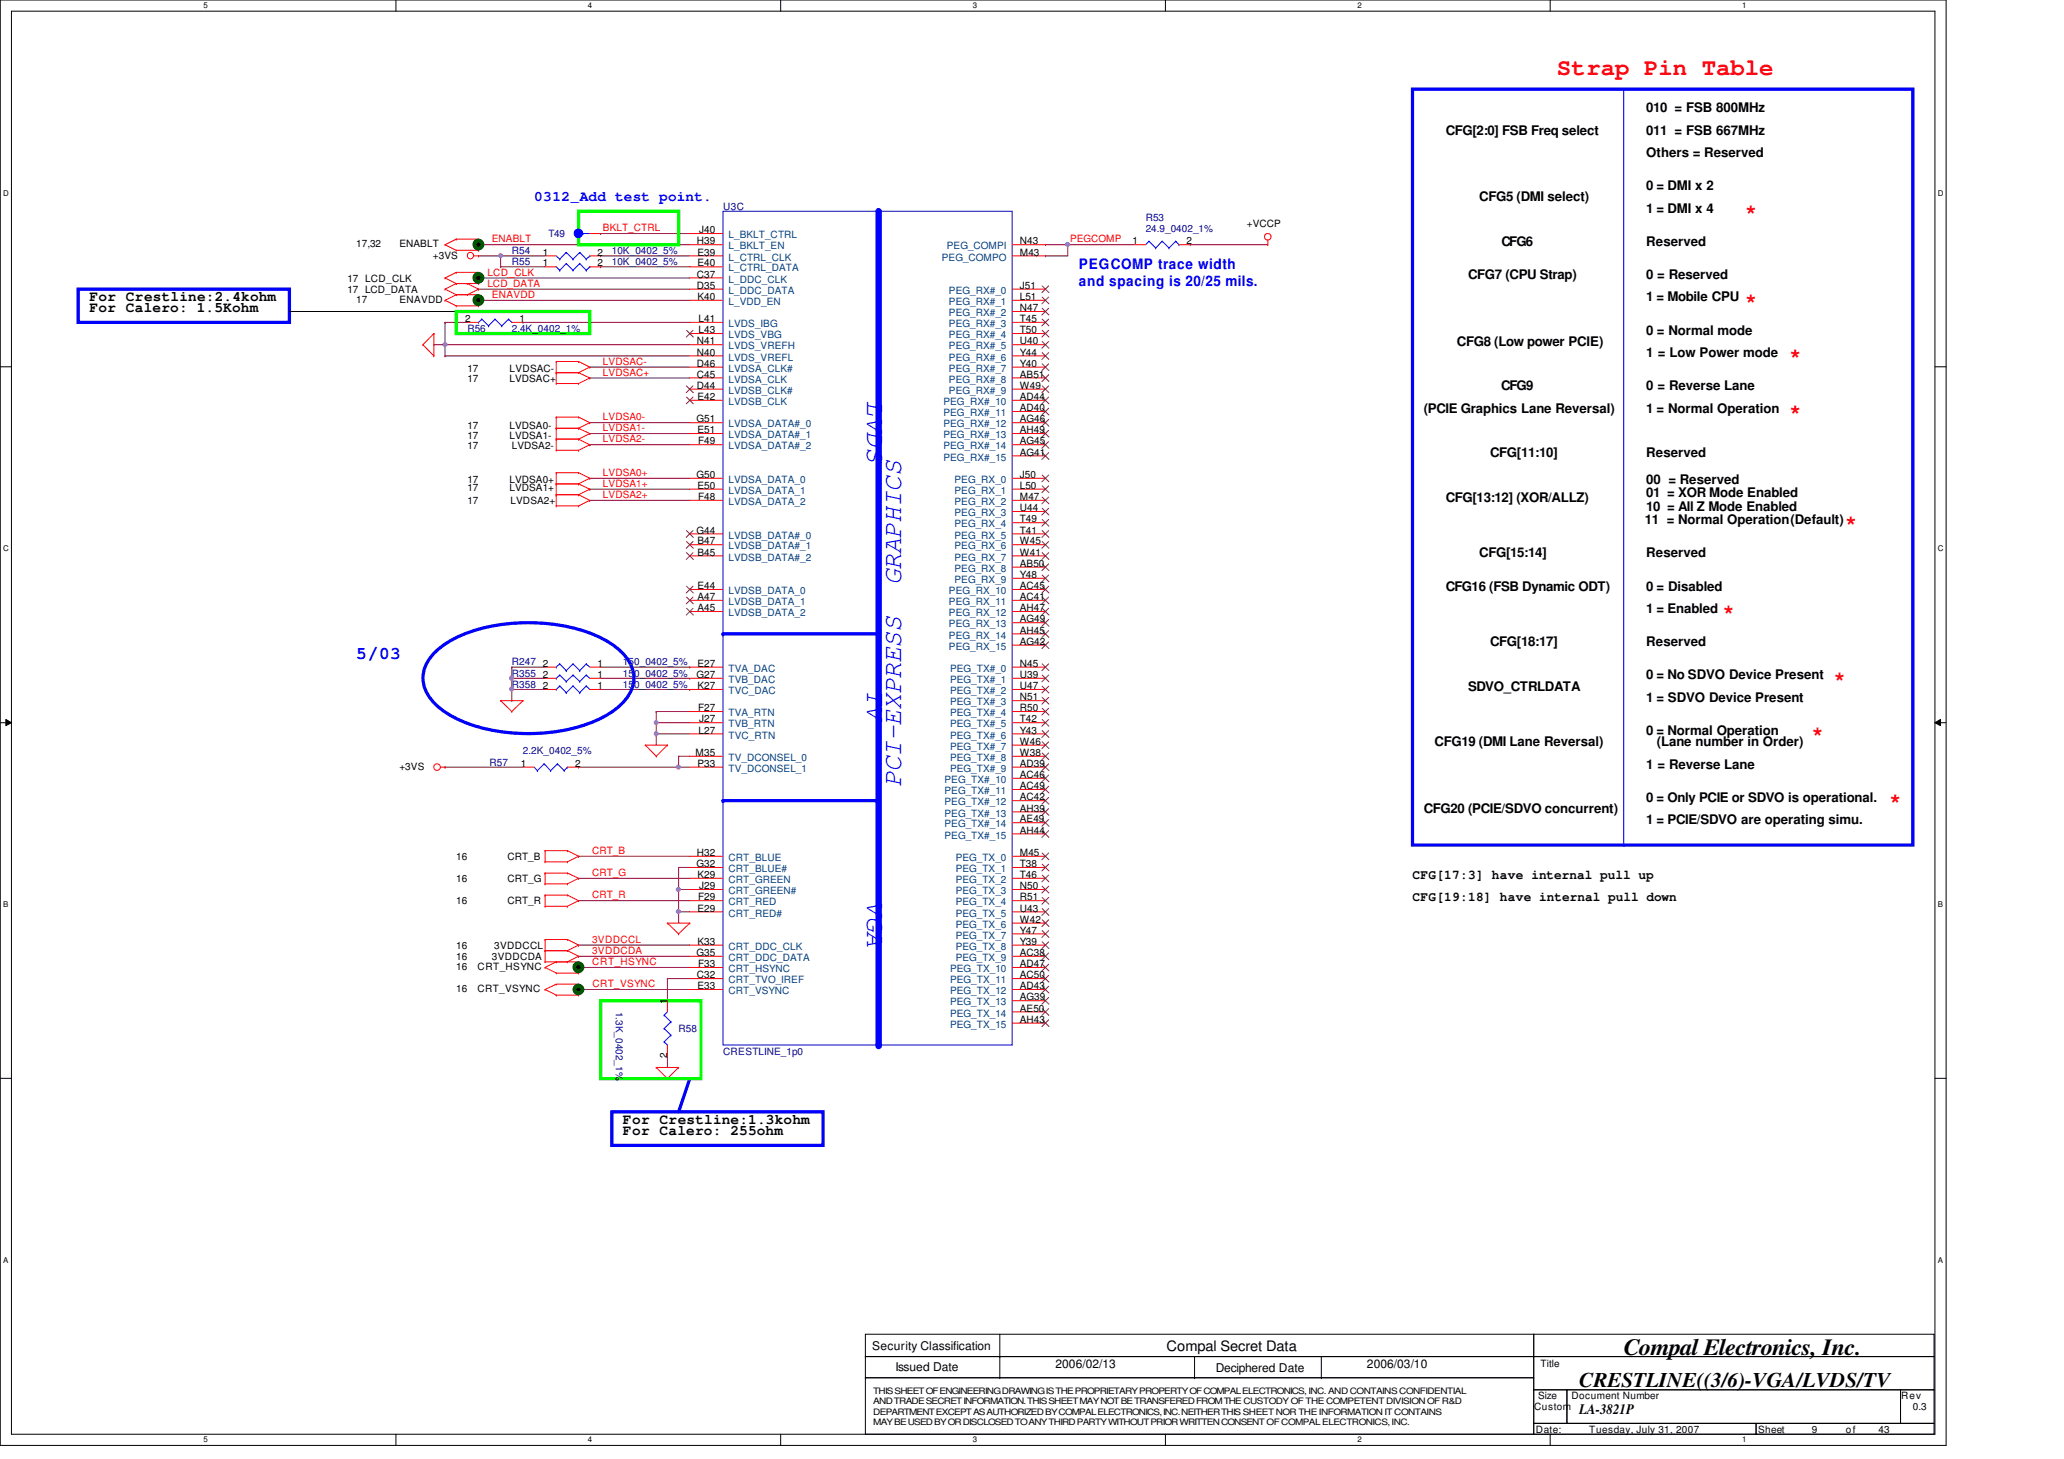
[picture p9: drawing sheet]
<svg xmlns="http://www.w3.org/2000/svg" width="297mm" height="210mm" viewBox="0 0 297 210" stroke-linecap="round" stroke-linejoin="round" font-family="sans-serif">
<path d="M0 0h280.1v208h-280.1zM1.6 1.6h276.9v204.8h-276.9z" fill="none" stroke="#000" stroke-width=".14"/>
<g fill="#fff">
<path d="M29.3 .2h.6v1.2h-.6z"/>
<path d="M29.3 206.6h.6v1.2h-.6z"/>
</g>
<path d="M57 0v1.6M57 206.4v1.6" fill="none" stroke="#000" stroke-width=".14"/>
<g fill="#fff">
<path d="M84.6 .2h.6v1.2h-.6z"/>
<path d="M84.6 206.6h.6v1.2h-.6z"/>
</g>
<path d="M112.3 0v1.6M112.3 206.4v1.6" fill="none" stroke="#000" stroke-width=".14"/>
<g fill="#fff">
<path d="M140 .2h.6v1.2h-.6z"/>
<path d="M140 206.6h.6v1.2h-.6z"/>
</g>
<path d="M167.7 0v1.6M167.7 206.4v1.6" fill="none" stroke="#000" stroke-width=".14"/>
<g fill="#fff">
<path d="M195.4 .2h.6v1.2h-.6z"/>
<path d="M195.4 206.6h.6v1.2h-.6z"/>
</g>
<path d="M223.1 0v1.6M223.1 206.4v1.6" fill="none" stroke="#000" stroke-width=".14"/>
<g fill="#fff">
<path d="M250.7 .2h.6v1.2h-.6z"/>
<path d="M250.7 206.6h.6v1.2h-.6z"/>
<path d="M.5 27.2h.7v1.2h-.7z"/>
<path d="M278.9 27.2h.8v1.2h-.8z"/>
<path d="M.5 78.4h.7v1.1h-.7z"/>
<path d="M278.9 78.4h.8v1.1h-.8z"/>
</g>
<path d="M0 52.8h1.6M278.5 52.8h1.6" fill="none" stroke="#000" stroke-width=".14"/>
<g fill="#fff">
<path d="M.5 129.6h.7v1.2h-.7z"/>
<path d="M278.9 129.6h.7v1.2h-.7z"/>
</g>
<path d="M0 104h1.6M.8 103.5l.8 .5-.8 .4zM278.5 104l.8-.5v.9zM278.5 104h1.6" fill="none" stroke="#000" stroke-width=".14"/>
<path d="M.8 103.5l.8 .5-.8 .4zM278.5 104l.8-.5v.9z" fill="#000"/>
<g fill="#fff">
<path d="M.5 180.8h.7v1.1h-.7z"/>
<path d="M278.9 180.8h.7v1.1h-.7z"/>
</g>
<path d="M0 155.2h1.6M278.5 155.2h1.6" fill="none" stroke="#000" stroke-width=".14"/>
<g fill="none" stroke="#800040" stroke-width=".14">
<path d="M68.9 35.2h.1M68.9 36.8h.1M68.9 35.2h30.4M68.9 36.8h9.5M72 38.4h.1M72 36.8h.1M72 38.4h6.4M72 36.8v1.6M86.4 36.8h.1M86.4 38.4h.1M86.4 33.6h.1M86.4 36.8h12.9"/>
<path d="M86.4 38.4h12.9M86.4 33.6h12.9M150.4 36.8h.1M150.4 35.2h.1M150.4 35.2h12.9M153.7 35.2h.1M153.7 35.2v1.6h-3.3M171.3 35.2h.1M171.3 35.2h11.2M62.4 49.6h.1M62.4 49.6h36.9M64 46.4h.1"/>
<path d="M64 49.6h.1M64 51.2h.1M64 46.4h3.3M64 46.4v4.8M64 51.2h35.3M68.9 43.2h.1M68.9 40h.1M68.9 41.6h.1M68.9 43.2h30.4M68.9 40h30.4M68.9 41.6h30.4M75.3 46.4h.1"/>
<path d="M75.3 46.4h24M84.9 54.4h.1M84.9 52.8h.1M84.9 54.4h14.4M84.9 52.8h14.4M84.9 68.8h.1M84.9 72h.1M84.9 70.4h.1M84.9 60.8h.1M84.9 64h.1M84.9 62.4h.1M84.9 68.8h14.4"/>
<path d="M84.9 72h14.4M84.9 70.4h14.4M84.9 60.8h14.4M84.9 64h14.4M84.9 62.4h14.4M73.7 96h.1M73.7 97.6h.1M73.7 99.2h.1M73.7 96h4.7M73.7 96v4.8M73.7 97.6h4.7M73.7 99.2h4.7"/>
<path d="M86.4 96h12.9M86.4 97.6h12.9M86.4 99.2h12.9M99.3 96h.1M99.3 97.6h.1M99.3 99.2h.1M64 110.4h.1M64 110.4h11.3M73.7 100.8h.1M83.3 110.4h.1M83.3 110.4h16M94.4 105.6h.1"/>
<path d="M94.4 102.4h.1M94.4 104h.1M94.4 105.6h4.9M94.4 102.4h4.9M94.4 102.4v4.8M94.4 104h4.9M97.7 108.8h.1M97.7 110.4h.1M97.7 108.8v1.6M97.7 108.8h1.6M83.3 129.6h.1M83.3 126.4h.1"/>
<path d="M83.3 123.2h.1M83.3 137.6h.1M83.3 136h.1M83.3 139.2h.1M83.3 129.6h16M83.3 126.4h16M83.3 123.2h16M83.3 137.6h16M83.3 136h16M83.3 139.2h16M97.7 124.8h.1M97.7 128h.1"/>
<path d="M97.7 131.2h.1M97.7 124.8v8M97.7 128h1.6M97.7 124.8h1.6M97.7 131.2h1.6M83.3 142.4h.1M83.3 142.4h16M96.1 140.8h.1M96.1 152h.1M96.1 140.8v3.2M96.1 152v1.6M96.1 140.8h3.2"/>
</g>
<g fill="none" stroke="#f00" stroke-width=".14">
<path d="M64 35.2h.1M64 35.2l1.7 .8M65.7 39.2h.1M65.7 34.4h.1M65.7 36h.1M65.7 39.2l-1.7 .8M65.7 39.2h3.2M65.7 34.4l-1.7 .8M65.7 34.4h3.2M65.7 36h3.2M68.9 39.2h.1M68.9 34.4h.1"/>
<path d="M68.9 36h.1M68.9 34.4v1.6M68.9 39.2v1.6M64 40h.1M64 41.6h.1M64 43.2h.1M64 40l1.7 .8M64 41.6l1.7 .8M64 43.2l1.7 .8M65.7 40.8h.1M65.7 42.4h.1M65.7 44h.1"/>
<path d="M65.7 40.8h3.2M65.7 42.4h3.2M65.7 40.8l-1.7 .8M65.7 42.4l-1.7 .8M65.7 44h3.2M67.3 42.4h.1M67.3 40.8h.1M67.3 40.8l1.6 .8M68.9 40.8h.1M68.9 41.6h.1M68.9 42.4h.1M68.9 44h.1"/>
<path d="M68.9 42.4v1.6M68.9 41.6l-1.6 .8M80 55.2h.1M80 53.6h.1M80 52h.1M80 52v3.2M80 55.2h3.3M80 53.6h3.3M80 52h3.3M83.3 55.2h.1M83.3 53.6h.1M83.3 52h.1"/>
<path d="M83.3 53.6l1.6 .8M83.3 52l1.6 .8M84.9 54.4h.1M84.9 52.8h.1M84.9 54.4l-1.6 .8M84.9 52.8l-1.6 .8M80 69.6h.1M80 68h.1M80 71.2h.1M80 72.8h.1M80 61.6h.1M80 60h.1"/>
<path d="M80 63.2h.1M80 64.8h.1M80 69.6h3.3M80 60v4.8M80 68v4.8M80 68h3.3M80 71.2h3.3M80 72.8h3.3M80 61.6h3.3M80 60h3.3M80 63.2h3.3M80 64.8h3.3"/>
<path d="M83.3 69.6h.1M83.3 68h.1M83.3 71.2h.1M83.3 72.8h.1M83.3 61.6h.1M83.3 60h.1M83.3 63.2h.1M83.3 64.8h.1M83.3 68l1.6 .8M83.3 71.2l1.6 .8M83.3 69.6l1.6 .8M83.3 60l1.6 .8"/>
<path d="M83.3 63.2l1.6 .8M83.3 61.6l1.6 .8M84.9 68.8h.1M84.9 72h.1M84.9 70.4h.1M84.9 60.8h.1M84.9 64h.1M84.9 62.4h.1M84.9 68.8l-1.6 .8M84.9 72l-1.6 .8M84.9 70.4l-1.6 .8M84.9 60.8l-1.6 .8"/>
<path d="M84.9 64l-1.6 .8M84.9 62.4l-1.6 .8M78.4 128.8h.1M78.4 130.4h.1M78.4 125.6h.1M78.4 127.2h.1M78.4 122.4h.1M78.4 124h.1M78.4 138.4h.1M78.4 136.8h.1M78.4 135.2h.1M78.4 139.2h.1"/>
<path d="M78.4 130.4h3.3M78.4 128.8h3.3M78.4 122.4v1.6M78.4 125.6v1.6M78.4 128.8v1.6M78.4 135.2v3.2M78.4 127.2h3.3M78.4 125.6h3.3M78.4 124h3.3M78.4 122.4h3.3M78.4 136.8h3.3M78.4 138.4h4.9"/>
<path d="M78.4 135.2h3.3M78.4 139.2l1.6 .8M80 138.4h.1M80 138.4l-1.6 .8M81.7 130.4h.1M81.7 128.8h.1M81.7 127.2h.1M81.7 125.6h.1M81.7 124h.1M81.7 122.4h.1M81.7 136.8h.1M81.7 138.4h.1"/>
<path d="M81.7 135.2h.1M81.7 128.8l1.6 .8M81.7 125.6l1.6 .8M81.7 122.4l1.6 .8M81.7 136.8l1.6 .8M81.7 135.2l1.6 .8M83.3 129.6h.1M83.3 126.4h.1M83.3 123.2h.1M83.3 137.6h.1M83.3 136h.1M83.3 138.4h.1"/>
<path d="M83.3 129.6l-1.6 .8M83.3 126.4l-1.6 .8M83.3 123.2l-1.6 .8M83.3 137.6l-1.6 .8M83.3 136l-1.6 .8M83.3 138.4v1.6M78.4 142.4h.1M78.4 142.4l1.6 .8M80 140h.1M80 141.6h.1M80 143.2h.1M80 140h3.3"/>
<path d="M80 141.6l-1.6 .8M80 141.6h3.3M80 143.2h3.3M83.3 140h.1M83.3 141.6h.1M83.3 143.2h.1M83.3 141.6v1.6"/>
</g>
<circle cx="83.3" cy="142.4" r=".77" fill="#008000"/>
<g fill="none" stroke="#008000" stroke-width=".14">
<circle cx="83.3" cy="142.4" r=".39"/>
<circle cx="83.3" cy="142.4" r=".77"/>
</g>
<circle cx="83.3" cy="142.4" r=".39" fill="#000"/>
<circle cx="68.9" cy="35.2" r=".78" fill="#008000"/>
<g fill="none" stroke="#008000" stroke-width=".14">
<circle cx="68.8" cy="35.2" r=".4"/>
<circle cx="68.9" cy="35.2" r=".78"/>
</g>
<circle cx="68.8" cy="35.2" r=".4" fill="#000"/>
<circle cx="68.9" cy="43.2" r=".78" fill="#008000"/>
<g fill="none" stroke="#008000" stroke-width=".14">
<circle cx="68.8" cy="43.2" r=".4"/>
<circle cx="68.9" cy="43.2" r=".78"/>
</g>
<circle cx="68.8" cy="43.2" r=".4" fill="#000"/>
<circle cx="83.2" cy="139.2" r=".78" fill="#008000"/>
<g fill="none" stroke="#008000" stroke-width=".14">
<circle cx="83.2" cy="139.2" r=".4"/>
<circle cx="83.2" cy="139.2" r=".78"/>
</g>
<circle cx="83.2" cy="139.2" r=".4" fill="#000"/>
<circle cx="68.9" cy="40" r=".78" fill="#008000"/>
<g fill="none" stroke="#008000" stroke-width=".14">
<circle cx="68.8" cy="40" r=".4"/>
<circle cx="68.9" cy="40" r=".78"/>
</g>
<circle cx="68.8" cy="40" r=".4" fill="#000"/>
<g fill="none" stroke="#f00" stroke-width=".14">
<path d="M68.2 36.8h.7M68.9 36.8h.1M182.5 35.2h.1M182.5 34.6v.6M60.9 49.6h.1M60.9 49.6l1.5 1.6M62.4 48h.1M62.4 51.2h.1M62.4 48v3.2M62.4 48l-1.5 1.6M63.4 110.4h.6M64 110.4h.1"/>
<path d="M72 100.8h.1M72 100.8h3.3M72 100.8l1.7 1.6M73.7 102.4h.1M75.3 100.8h.1M75.3 100.8l-1.6 1.6M92.9 107.2h.1M92.9 107.2h3.2M92.9 107.2l1.5 1.6M94.4 108.8h.1M96.1 107.2h.1M96.1 107.2l-1.7 1.6"/>
<path d="M96.1 132.8h.1M96.1 132.8h3.2M96.1 132.8l1.6 1.6M97.7 134.4h.1M99.3 132.8h.1M99.3 132.8l-1.6 1.6M94.4 153.6h.1M94.4 153.6h3.3M94.4 153.6l1.7 1.6M96.1 155.2h.1M97.7 153.6h.1M97.7 153.6l-1.6 1.6"/>
<circle cx="67.7" cy="36.8" r=".46"/>
<circle cx="182.4" cy="34.1" r=".47"/>
<circle cx="62.9" cy="110.4" r=".47"/>
</g>
<g fill="none" stroke="#000" stroke-width=".14">
<path d="M41.7 44.8h24M65.7 44.8h.1M124.5 192h96.2v3.2h-96.2zM124.5 195.2h96.2v3.1h-96.2zM124.5 198.3h96.2v8.1h-96.2zM143.9 195.2h.1M143.9 198.3h.1M143.9 192v6.3M171.9 198.3h.1M171.9 195.2v3.1M190.2 198.3h.1M190.2 195.2v3.1"/>
<path d="M220.7 192h57.6v3.2h-57.6zM220.7 195.2h57.6v4.8h-57.6zM220.7 200h4.8v4.9h-4.8zM220.7 204.9h32v1.5h-32zM225.5 200h48v4.9h-48zM252.7 204.9h25.6v1.5h-25.6zM273.5 200h4.8v4.9h-4.8z"/>
</g>
<path d="M203.3 12.8h72v108.8h-72zM11.3 41.6h30.4v4.8h-30.4zM99.3 155.2l-1.6 4.8M88 160h30.4v4.8h-30.4z" fill="none" stroke="#00f" stroke-width=".47"/>
<path d="M233.7 12.8v108.8M233.7 121.6h.1" fill="none" stroke="#00f" stroke-width=".14"/>
<circle cx="99.3" cy="155.2" r=".23" fill="#00f"/>
<path d="M83.3 30.4h14.4v4.8h-14.4zM65.7 44.8h19.2v3.2h-19.2zM86.4 144h14.5v11.2h-14.5z" fill="none" stroke="#0f0" stroke-width=".47"/>
<path d="M62.4 94.1a15.3 15.3 0 0 1 8.5-4 25.9 25.9 0 0 1 15.9 1.8 7.7 7.7 0 0 1 4.3 4.7 5.3 5.3 0 0 1-2.2 5.3 19.7 19.7 0 0 1-11.1 3.6 24.4 24.4 0 0 1-12.5-2.3 7.7 7.7 0 0 1-4.3-4.7 4.8 4.8 0 0 1 1.4-4.4z" fill="none" stroke="#00f" stroke-width=".47"/>
<path d="M80 99.2h.1M80.6 98.7h.1M80.6 98.7l.9 1M80.6 98.7l-.6 .5M81.5 99.7h.1M82.5 98.7h.1M82.5 98.7l.9 1M82.5 98.7l-1 1M83.4 99.7h.1M84.4 98.7h.1M84.4 98.7l.5 .5M84.4 98.7l-1 1" fill="none" stroke="#00f" stroke-width=".14"/>
<path d="M78.4 99.2h1.6M84.9 99.2h1.5" fill="none" stroke="#f00" stroke-width=".14"/>
<circle cx="83.2" cy="33.6" r=".62" fill="#00f"/>
<g fill="none" stroke="#00f" stroke-width=".14">
<path d="M83.9 33.6h.1M83.9 33.6h1M104.1 30.4h41.6v120h-41.6zM68.9 46.4h.1M69.3 45.9h.1M69.3 45.9l1 1M69.3 45.9l-.4 .5M70.3 46.9h.1M71.2 45.9h.1M71.2 45.9l1 1M71.2 45.9l-.9 1M72.2 46.9h.1"/>
<path d="M73.2 45.9h.1M73.2 45.9l.5 .5M73.2 45.9l-1 1M80 96h.1M80.6 95.5h.1M80.6 95.5l.9 1M80.6 95.5l-.6 .5M81.5 96.5h.1M82.5 95.5h.1M82.5 95.5l.9 1M82.5 95.5l-1 1M83.4 96.5h.1"/>
<path d="M84.4 95.5h.1M84.4 95.5l.5 .5M84.4 95.5l-1 1M95.6 146.1h.1M95.6 148h.1M95.6 149.9h.1M95.6 146.1l1 1M95.6 148l1 1M95.6 149.9l.5 .5M96.1 150.4h.1M96.1 145.6l-.5 .5M96.6 147.1h.1"/>
<path d="M96.6 149h.1M96.6 147.1l-1 .9M96.6 149l-1 .9"/>
<circle cx="83.2" cy="33.6" r=".62"/>
</g>
<path d="M84.9 33.6h1.5M67.3 46.4h1.6M73.7 46.4h1.6M78.4 96h1.6M84.9 96h1.5M96.1 144v1.6M96.1 150.4v1.6" fill="none" stroke="#f00" stroke-width=".14"/>
<path d="M126.4 30.4v120" fill="none" stroke="#00f" stroke-width=".93"/>
<circle cx="126.4" cy="150.4" r=".47" fill="#00f"/>
<path d="M104.1 115.2h22.3" fill="none" stroke="#00f" stroke-width=".47"/>
<circle cx="104.1" cy="115.2" r=".23" fill="#00f"/>
<path d="M104.1 91.2h22.3" fill="none" stroke="#00f" stroke-width=".47"/>
<circle cx="104.1" cy="91.2" r=".23" fill="#00f"/>
<g fill="none" stroke="#f00" stroke-width=".14">
<path d="M78.4 36.8h1.6M78.4 38.4h1.6M84.9 36.8h1.5M84.9 38.4h1.5M99.3 35.2h4.8M99.3 36.8h4.8M99.3 38.4h4.8M99.3 33.6h4.8M145.7 35.2h4.7M145.7 36.8h4.7M163.3 35.2h1.6M169.7 35.2h1.6"/>
<path d="M99.3 41.6h4.8M99.3 43.2h4.8M99.3 46.4h4.8M99.3 48h4.8M99.3 49.6h4.8M99.3 51.2h4.8M99.3 52.8h4.8M99.3 54.4h4.8M99.3 56h4.8M99.3 57.6h4.8M99.3 40h4.8M145.7 41.6h4.7"/>
<path d="M145.7 43.2h4.7M145.7 44.8h4.7M145.7 46.4h4.7M145.7 48h4.7M145.7 49.6h4.7M145.7 51.2h4.7M145.7 52.8h4.7M145.7 54.4h4.7M145.7 56h4.7M145.7 57.6h4.7M145.7 59.2h4.7M99.3 60.8h4.8"/>
<path d="M99.3 62.4h4.8M99.3 64h4.8M99.3 68.8h4.8M99.3 70.4h4.8M99.3 72h4.8M99.3 76.8h4.8M99.3 78.4h4.8M145.7 60.8h4.7M145.7 62.4h4.7M145.7 64h4.7M145.7 65.6h4.7M145.7 68.8h4.7"/>
<path d="M145.7 70.4h4.7M145.7 72h4.7M145.7 73.6h4.7M145.7 75.2h4.7M145.7 76.8h4.7M145.7 78.4h4.7M78.4 97.6h1.6M84.9 97.6h1.5M99.3 80h4.8M99.3 84.8h4.8M99.3 86.4h4.8M99.3 88h4.8"/>
<path d="M99.3 96h4.8M99.3 97.6h4.8M99.3 99.2h4.8M145.7 80h4.7M145.7 81.6h4.7M145.7 83.2h4.7M145.7 84.8h4.7M145.7 86.4h4.7M145.7 88h4.7M145.7 89.6h4.7M145.7 91.2h4.7M145.7 92.8h4.7"/>
<path d="M145.7 96h4.7M145.7 97.6h4.7M145.7 99.2h4.7M75.3 110.4h1.6M81.7 110.4h1.6M99.3 102.4h4.8M99.3 104h4.8M99.3 105.6h4.8M99.3 108.8h4.8M99.3 110.4h4.8M145.7 112h4.7M145.7 100.8h4.7"/>
<path d="M145.7 102.4h4.7M145.7 104h4.7M145.7 105.6h4.7M145.7 107.2h4.7M145.7 108.8h4.7M145.7 110.4h4.7M145.7 113.6h4.7M145.7 115.2h4.7M145.7 116.8h4.7M145.7 118.4h4.7M99.3 123.2h4.8M99.3 124.8h4.8"/>
<path d="M99.3 126.4h4.8M99.3 128h4.8M99.3 129.6h4.8M99.3 131.2h4.8M99.3 136h4.8M99.3 137.6h4.8M99.3 139.2h4.8M145.7 120h4.7M145.7 123.2h4.7M145.7 124.8h4.7M145.7 126.4h4.7M145.7 128h4.7"/>
<path d="M145.7 129.6h4.7M145.7 131.2h4.7M145.7 132.8h4.7M145.7 134.4h4.7M145.7 136h4.7M145.7 137.6h4.7M145.7 139.2h4.7M99.3 140.8h4.8M99.3 142.4h4.8M145.7 140.8h4.7M145.7 142.4h4.7M145.7 144h4.7"/>
<path d="M145.7 145.6h4.7M145.7 147.2h4.7"/>
</g>
<g fill="none" stroke="#804000" stroke-width=".14">
<path d="M98.8 47.5l1 1M98.8 55.5l1 1M98.8 57.1l1 1M99.7 47.5l-.9 1M99.7 55.5l-.9 1M99.7 57.1l-.9 1M150 41.1l1 1M150 42.8l1 .9M150 44.4l1 .9M150 45.9l1 1M150 47.5l1 1M150 49.1l1 1"/>
<path d="M150 50.8l1 .9M150 52.4l1 .9M150 53.9l1 1M150 55.5l1 1M150 57.1l1 1M150 58.8l1 .9M150.9 41.1l-1 1M150.9 42.8l-1 .9M150.9 44.4l-1 .9M150.9 45.9l-1 1M150.9 47.5l-1 1M150.9 49.1l-1 1"/>
<path d="M150.9 50.8l-1 .9M150.9 52.4l-1 .9M150.9 53.9l-1 1M150.9 55.5l-1 1M150.9 57.1l-1 1M150.9 58.8l-1 .9M98.8 76.4l1 .9M98.8 77.9l1 1M98.8 79.5l1 1M99.7 76.4l-.9 .9M99.7 77.9l-.9 1M99.7 79.5l-.9 1"/>
<path d="M150 60.4l1 .9M150 61.9l1 1M150 63.5l1 1M150 65.2l1 .9M150 68.4l1 .9M150 69.9l1 1M150 71.5l1 1M150 73.2l1 .9M150 74.8l1 .9M150 76.4l1 .9M150 77.9l1 1M150 79.5l1 1"/>
<path d="M150.9 60.4l-1 .9M150.9 61.9l-1 1M150.9 63.5l-1 1M150.9 65.2l-1 .9M150.9 68.4l-1 .9M150.9 69.9l-1 1M150.9 71.5l-1 1M150.9 73.2l-1 .9M150.9 74.8l-1 .9M150.9 76.4l-1 .9M150.9 77.9l-1 1M150.9 79.5l-1 1"/>
<path d="M98.8 85.9l1 1M98.8 87.5l1 1M98.8 84.4l1 .9M99.7 85.9l-.9 1M99.7 87.5l-.9 1M99.7 84.4l-.9 .9M150 81.2l1 .9M150 82.8l1 .9M150 84.4l1 .9M150 85.9l1 1M150 87.5l1 1M150 89.2l1 .9"/>
<path d="M150 90.8l1 .9M150 92.4l1 .9M150 95.5l1 1M150 97.2l1 .9M150 98.8l1 .9M150.9 81.2l-1 .9M150.9 82.8l-1 .9M150.9 84.4l-1 .9M150.9 85.9l-1 1M150.9 87.5l-1 1M150.9 89.2l-1 .9M150.9 90.8l-1 .9"/>
<path d="M150.9 92.4l-1 .9M150.9 95.5l-1 1M150.9 97.2l-1 .9M150.9 98.8l-1 .9M150 111.5l1 1M150 100.4l1 .9M150 101.9l1 1M150 103.5l1 1M150 105.2l1 .9M150 106.8l1 .9M150 108.4l1 .9M150 109.9l1 1"/>
<path d="M150 113.2l1 .9M150 114.8l1 .9M150 116.4l1 .9M150 117.9l1 1M150 119.5l1 1M150.9 111.5l-1 1M150.9 100.4l-1 .9M150.9 101.9l-1 1M150.9 103.5l-1 1M150.9 105.2l-1 .9M150.9 106.8l-1 .9M150.9 108.4l-1 .9"/>
<path d="M150.9 109.9l-1 1M150.9 113.2l-1 .9M150.9 114.8l-1 .9M150.9 116.4l-1 .9M150.9 117.9l-1 1M150.9 119.5l-1 1M150 122.8l1 .9M150 124.4l1 .9M150 125.9l1 1M150 127.6l1 .9M150 129.2l1 .9M150 130.8l1 .9"/>
<path d="M150 132.4l1 .9M150 133.9l1 1M150 135.6l1 .9M150 137.2l1 .9M150 138.8l1 .9M150.9 122.8l-1 .9M150.9 124.4l-1 .9M150.9 125.9l-1 1M150.9 127.6l-1 .9M150.9 129.2l-1 .9M150.9 130.8l-1 .9M150.9 132.4l-1 .9"/>
<path d="M150.9 133.9l-1 1M150.9 135.6l-1 .9M150.9 137.2l-1 .9M150.9 138.8l-1 .9M150 140.4l1 1M150 141.9l1 1M150 143.6l1 .9M150 145.2l1 .9M150 146.8l1 .9M150.9 140.4l-1 1M150.9 141.9l-1 1M150.9 143.6l-1 .9"/>
<path d="M150.9 145.2l-1 .9M150.9 146.8l-1 .9"/>
</g>
<g fill="none" stroke="#00f" stroke-width=".14">
<path d="M80 38.4l.6 .5M80 36.8l.6 .5M80.6 38.9h.1M80.6 37.3h.1M81.5 37.9h.1M81.5 36.3h.1M81.5 37.9l-.9 1M81.5 37.9l1 1M81.5 36.3l-.9 1M81.5 36.3l1 1M82.5 38.9h.1M82.5 37.3h.1"/>
<path d="M83.4 37.9h.1M83.4 36.3h.1M83.4 37.9l-.9 1M83.4 37.9l1 1M83.4 36.3l-.9 1M83.4 36.3l1 1M84.4 38.9h.1M84.4 37.3h.1M84.9 38.4h.1M84.9 36.8h.1M84.9 38.4l-.5 .5M84.9 36.8l-.5 .5"/>
<path d="M165.4 34.7h.1M165.4 34.7l-.5 .5M165.4 34.7l.9 1M166.3 35.7h.1M167.3 34.7h.1M167.3 34.7l-1 1M167.3 34.7l.9 1M168.2 35.7h.1M169.2 34.7h.1M169.2 34.7l-1 1M169.2 34.7l.5 .5M169.7 35.2h.1"/>
<path d="M80 97.6h.1M80.6 97.2h.1M80.6 97.2l.9 .9M80.6 97.2l-.6 .4M81.5 98.1h.1M82.5 97.2h.1M82.5 97.2l.9 .9M82.5 97.2l-1 .9M83.4 98.1h.1M84.4 97.2h.1M84.4 97.2l.5 .4M84.4 97.2l-1 .9"/>
<path d="M76.9 110.4l.4 .5M77.3 110.9h.1M78.3 109.9h.1M78.3 109.9l-1 1M78.3 109.9l.9 1M79.2 110.9h.1M80.2 109.9h.1M80.2 109.9l-1 1M80.2 109.9l1 1M81.2 110.9h.1M81.7 110.4h.1M81.7 110.4l-.5 .5"/>
</g>
<circle cx="153.7" cy="35.2" r=".31" fill="#f0f"/>
<circle cx="153.7" cy="35.2" r=".31" fill="none" stroke="#f0f" stroke-width=".14"/>
<circle cx="94.4" cy="105.6" r=".31" fill="#f0f"/>
<circle cx="94.4" cy="105.6" r=".31" fill="none" stroke="#f0f" stroke-width=".14"/>
<circle cx="64" cy="49.6" r=".31" fill="#f0f"/>
<circle cx="64" cy="49.6" r=".31" fill="none" stroke="#f0f" stroke-width=".14"/>
<circle cx="97.6" cy="128" r=".31" fill="#f0f"/>
<circle cx="97.6" cy="128" r=".31" fill="none" stroke="#f0f" stroke-width=".14"/>
<circle cx="94.4" cy="104" r=".3" fill="#f0f"/>
<circle cx="94.4" cy="104" r=".3" fill="none" stroke="#f0f" stroke-width=".14"/>
<circle cx="97.6" cy="131.2" r=".31" fill="#f0f"/>
<circle cx="97.6" cy="131.2" r=".31" fill="none" stroke="#f0f" stroke-width=".14"/>
<circle cx="97.6" cy="110.4" r=".31" fill="#f0f"/>
<circle cx="97.6" cy="110.4" r=".31" fill="none" stroke="#f0f" stroke-width=".14"/>
<circle cx="72" cy="36.8" r=".3" fill="#f0f"/>
<circle cx="72" cy="36.8" r=".3" fill="none" stroke="#f0f" stroke-width=".14"/>
<circle cx="73.6" cy="97.6" r=".32" fill="#f0f"/>
<circle cx="73.6" cy="97.6" r=".32" fill="none" stroke="#f0f" stroke-width=".14"/>
<circle cx="73.6" cy="99.2" r=".31" fill="#f0f"/>
<circle cx="73.6" cy="99.2" r=".31" fill="none" stroke="#f0f" stroke-width=".14"/>
<g font-size="3.8" fill="#00f">
<text x="124.8" y="57.6" transform="rotate(90 124.8 57.6)">LVDS</text>
<text x="129.7" y="84.2" transform="rotate(-90 129.7 84.2)">GRAPHICS</text>
<text x="124.8" y="99.2" transform="rotate(90 124.8 99.2)">TV</text>
<text x="129.7" y="113.3" transform="rotate(-90 129.7 113.3)">PCI-EXPRESS</text>
<text x="124.8" y="129.6" transform="rotate(90 124.8 129.6)">VGA</text>
</g>
<g font-size="3.6" fill="#f00">
<text x="251.3" y="32.2">*</text>
<text x="251.3" y="45">*</text>
<text x="257.7" y="53">*</text>
<text x="257.7" y="61">*</text>
<text x="265.7" y="77">*</text>
<text x="248.1" y="89.8">*</text>
<text x="264.1" y="99.4">*</text>
<text x="260.9" y="107.4">*</text>
<text x="272.1" y="117">*</text>
</g>
<text font-size="3.3" fill="#f00" x="224.1" y="10.8">Strap Pin Table</text>
<text font-size="3.3" x="233.7" y="195.1">Compal Electronics, Inc.</text>
<text font-size="3" x="227.3" y="199.6">CRESTLINE((3/6)-VGA/LVDS/TV</text>
<text font-size="2.5" fill="#00f" x="51.3" y="94.9">5/03</text>
<g font-size="2.1" fill="#00f">
<text x="76.9" y="28.9">0312_Add test point.</text>
<text x="155.3" y="38.7">PEGCOMP trace width</text>
<text x="155.3" y="41.2">and spacing is 20/25 mils.</text>
</g>
<g font-size="2.1">
<text x="12.9" y="44.9">For Calero: 1.5Kohm</text>
<text x="12.9" y="43.3">For Crestline:2.4kohm</text>
<text x="89.7" y="161.7">For Crestline:1.3kohm</text>
<text x="89.7" y="163.3">For Calero: 255ohm</text>
<text x="167.9" y="194.4">Compal Secret Data</text>
<text x="227.3" y="203.5">LA-3821P</text>
</g>
<g font-size="1.9">
<text x="236.9" y="16.2">010 = FSB 800MHz</text>
<text x="208.1" y="19.4">CFG[2:0] FSB Freq select</text>
<text x="236.9" y="22.6">Others = Reserved</text>
<text x="236.9" y="19.4">011 = FSB 667MHz</text>
<text x="212.9" y="29">CFG5 (DMI select)</text>
<text x="236.9" y="27.4">0 = DMI x 2</text>
<text x="216.1" y="35.4">CFG6</text>
<text x="236.9" y="35.4">Reserved</text>
<text x="236.9" y="30.6">1 = DMI x 4</text>
<text x="211.3" y="40.2">CFG7 (CPU Strap)</text>
<text x="236.9" y="40.2">0 = Reserved</text>
<text x="236.9" y="43.4">1 = Mobile CPU</text>
<text x="209.7" y="49.8">CFG8 (Low power PCIE)</text>
<text x="236.9" y="48.2">0 = Normal mode</text>
<text x="236.9" y="51.4">1 = Low Power mode</text>
<text x="204.9" y="59.4">(PCIE Graphics Lane Reversal)</text>
<text x="216" y="56.2">CFG9</text>
<text x="236.9" y="56.2">0 = Reverse Lane</text>
<text x="236.9" y="59.4">1 = Normal Operation</text>
<text x="214.5" y="65.8">CFG[11:10]</text>
<text x="236.9" y="65.8">Reserved</text>
<text x="236.9" y="71.5">01 = XOR Mode Enabled</text>
<text x="236.9" y="69.6">00 = Reserved</text>
<text x="208.1" y="72.2">CFG[13:12] (XOR/ALLZ)</text>
<text x="236.7" y="75.4">11 = Normal Operation(Default)</text>
<text x="236.9" y="73.5">10 = All Z Mode Enabled</text>
<text x="212.9" y="80.2">CFG[15:14]</text>
<text x="236.9" y="80.2">Reserved</text>
<text x="208.1" y="85">CFG16 (FSB Dynamic ODT)</text>
<text x="236.9" y="88.2">1 = Enabled</text>
<text x="236.9" y="85">0 = Disabled</text>
<text x="214.5" y="93">CFG[18:17]</text>
<text x="236.9" y="93">Reserved</text>
<text x="211.3" y="99.4">SDVO_CTRLDATA</text>
<text x="236.9" y="101">1 = SDVO Device Present</text>
<text x="236.9" y="97.8">0 = No SDVO Device Present</text>
<text x="206.5" y="107.4">CFG19 (DMI Lane Reversal)</text>
<text x="236.9" y="105.8">0 = Normal Operation</text>
<text x="238.5" y="107.4">(Lane number in Order)</text>
<text x="236.9" y="110.6">1 = Reverse Lane</text>
<text x="204.9" y="117">CFG20 (PCIE/SDVO concurrent)</text>
<text x="236.9" y="118.6">1 = PCIE/SDVO are operating simu.</text>
<text x="236.9" y="115.4">0 = Only PCIE or SDVO is operational.</text>
<text x="203.3" y="129.6">CFG[19:18] have internal pull down</text>
<text x="203.3" y="126.4">CFG[17:3] have internal pull up</text>
</g>
<g font-size="1.7">
<text x="125.5" y="194.3">Security Classification</text>
<text x="128.9" y="197.3">Issued Date</text>
<text x="151.9" y="196.8">2006/02/13</text>
<text x="175" y="197.5">Deciphered Date</text>
<text x="196.7" y="196.8">2006/03/10</text>
</g>
<g font-size="1.4">
<text x="51.3" y="35.6">17,32</text>
<text x="57.5" y="35.6">ENABLT</text>
<text x="100.3" y="35.2">H39</text>
<text x="100.6" y="33.6">J40</text>
<text x="146.8" y="35.2">N43</text>
<text x="163" y="35.2">1</text>
<text x="170.8" y="35.2">2</text>
<text x="179.4" y="32.7">+VCCP</text>
<text x="50" y="40.6">17 LCD_CLK</text>
<text x="62.3" y="37.2">+3VS</text>
<text x="78.1" y="38.4">1</text>
<text x="78.1" y="36.8">1</text>
<text x="86" y="38.4">2</text>
<text x="86" y="36.8">2</text>
<text x="100.3" y="40">C37</text>
<text x="100.3" y="41.6">D35</text>
<text x="100.4" y="36.8">E39</text>
<text x="100.4" y="38.4">E40</text>
<text x="146.8" y="36.8">M43</text>
<text x="146.8" y="41.6">J51</text>
<text x="50" y="42.2">17 LCD_DATA</text>
<text x="51.3" y="43.6">17</text>
<text x="57.5" y="43.6">ENAVDD</text>
<text x="67" y="46.4">2</text>
<text x="74.8" y="46.4">1</text>
<text x="100.4" y="43.2">K40</text>
<text x="100.5" y="46.4">L41</text>
<text x="100.5" y="48">L43</text>
<text x="146.8" y="43.2">L51</text>
<text x="146.8" y="44.8">N47</text>
<text x="146.8" y="46.4">T45</text>
<text x="146.8" y="48">T50</text>
<text x="67.3" y="53.5">17</text>
<text x="73.3" y="53.5">LVDSAC-</text>
<text x="100.3" y="49.6">N41</text>
<text x="100.3" y="51.2">N40</text>
<text x="100.3" y="52.8">D46</text>
<text x="146.8" y="49.6">U40</text>
<text x="146.8" y="51.2">Y44</text>
<text x="146.8" y="52.8">Y40</text>
<text x="67.3" y="55">17</text>
<text x="73.3" y="55">LVDSAC+</text>
<text x="100.3" y="54.4">C45</text>
<text x="100.3" y="56">D44</text>
<text x="100.4" y="57.6">E42</text>
<text x="146.8" y="54.4">AB51</text>
<text x="146.8" y="56">W49</text>
<text x="146.8" y="57.6">AD44</text>
<text x="146.8" y="59.2">AD40</text>
<text x="67.3" y="64.6">17</text>
<text x="67.3" y="61.7">17</text>
<text x="67.3" y="63.1">17</text>
<text x="73.3" y="61.7">LVDSA0-</text>
<text x="73.3" y="63.1">LVDSA1-</text>
<text x="73.7" y="64.6">LVDSA2-</text>
<text x="100.2" y="60.8">G51</text>
<text x="100.4" y="62.4">E51</text>
<text x="100.5" y="64">F49</text>
<text x="146.8" y="60.8">AG46</text>
<text x="146.8" y="62.4">AH49</text>
<text x="146.8" y="64">AG45</text>
<text x="146.8" y="65.6">AG41</text>
<text x="67.3" y="69.5">17</text>
<text x="67.3" y="70.7">17</text>
<text x="73.3" y="69.5">LVDSA0+</text>
<text x="73.3" y="70.7">LVDSA1+</text>
<text x="100.2" y="68.8">G50</text>
<text x="100.4" y="70.4">E50</text>
<text x="100.5" y="72">F48</text>
<text x="146.8" y="68.8">J50</text>
<text x="146.8" y="70.4">L50</text>
<text x="146.8" y="72">M47</text>
<text x="67.3" y="72.6">17</text>
<text x="73.5" y="72.6">LVDSA2+</text>
<text x="100.2" y="76.8">G44</text>
<text x="146.8" y="73.6">U44</text>
<text x="146.8" y="75.2">T49</text>
<text x="146.8" y="76.8">T41</text>
<text x="100.4" y="78.4">B47</text>
<text x="100.4" y="80">B45</text>
<text x="146.8" y="78.4">W45</text>
<text x="146.8" y="80">W41</text>
<text x="146.8" y="81.6">AB50</text>
<text x="146.8" y="83.2">Y48</text>
<text x="100.4" y="86.4">A47</text>
<text x="100.4" y="88">A45</text>
<text x="100.4" y="84.8">E44</text>
<text x="146.8" y="84.8">AC45</text>
<text x="146.8" y="86.4">AC41</text>
<text x="146.8" y="88">AH47</text>
<text x="146.8" y="89.6">AG49</text>
<text x="78.1" y="96">2</text>
<text x="86" y="96">1</text>
<text x="100.4" y="96">E27</text>
<text x="146.8" y="91.2">AH45</text>
<text x="146.8" y="92.8">AG42</text>
<text x="146.8" y="96">N45</text>
<text x="78.1" y="99.2">2</text>
<text x="78.1" y="97.6">2</text>
<text x="86" y="99.2">1</text>
<text x="86" y="97.6">1</text>
<text x="100.2" y="97.6">G27</text>
<text x="100.4" y="99.2">K27</text>
<text x="146.8" y="100.8">N51</text>
<text x="146.8" y="97.6">U39</text>
<text x="146.8" y="99.2">U47</text>
<text x="100.5" y="102.4">F27</text>
<text x="100.5" y="105.6">L27</text>
<text x="100.6" y="104">J27</text>
<text x="146.8" y="102.4">R50</text>
<text x="146.8" y="104">T42</text>
<text x="146.8" y="105.6">Y43</text>
<text x="146.8" y="107.2">W46</text>
<text x="57.5" y="110.8">+3VS</text>
<text x="75" y="110.4">1</text>
<text x="82.8" y="110.4">2</text>
<text x="100.1" y="108.8">M35</text>
<text x="100.4" y="110.4">P33</text>
<text x="146.8" y="112">AC46</text>
<text x="146.8" y="108.8">W38</text>
<text x="146.8" y="110.4">AD39</text>
<text x="146.8" y="113.6">AC49</text>
<text x="146.8" y="115.2">AC42</text>
<text x="146.8" y="116.8">AH39</text>
<text x="146.8" y="118.4">AE49</text>
<text x="146.8" y="120">AH44</text>
<text x="65.7" y="123.8">16</text>
<text x="73" y="123.8">CRT_B</text>
<text x="100.2" y="124.8">G32</text>
<text x="100.3" y="123.2">H32</text>
<text x="146.8" y="123.2">M45</text>
<text x="146.8" y="124.8">T38</text>
<text x="65.7" y="130.2">16</text>
<text x="65.7" y="127">16</text>
<text x="73" y="130.2">CRT_R</text>
<text x="73" y="127">CRT_G</text>
<text x="100.4" y="126.4">K29</text>
<text x="100.4" y="131.2">E29</text>
<text x="100.5" y="129.6">F29</text>
<text x="100.6" y="128">J29</text>
<text x="146.8" y="126.4">T46</text>
<text x="146.8" y="128">N50</text>
<text x="146.8" y="129.6">R51</text>
<text x="146.8" y="131.2">U43</text>
<text x="65.7" y="136.6">16</text>
<text x="71.1" y="136.6">3VDDCCL</text>
<text x="100.2" y="137.6">G35</text>
<text x="100.4" y="136">K33</text>
<text x="146.8" y="132.8">W42</text>
<text x="146.8" y="134.4">Y47</text>
<text x="146.8" y="136">Y39</text>
<text x="146.8" y="137.6">AC38</text>
<text x="65.7" y="139.6">16</text>
<text x="65.7" y="142.8">16</text>
<text x="65.7" y="138.2">16</text>
<text x="68.7" y="139.6">CRT_HSYNC</text>
<text x="68.7" y="142.8">CRT_VSYNC</text>
<text x="70.8" y="138.2">3VDDCDA</text>
<text x="100.3" y="140.8">C32</text>
<text x="100.4" y="142.4">E33</text>
<text x="100.5" y="139.2">F33</text>
<text x="146.8" y="139.2">AD47</text>
<text x="146.8" y="140.8">AC50</text>
<text x="146.8" y="142.4">AD43</text>
<text x="146.8" y="144">AG39</text>
<text x="96" y="144.5" transform="rotate(-90 96 144.5)">1</text>
<text x="146.8" y="145.6">AE50</text>
<text x="146.8" y="147.2">AH43</text>
<text x="96" y="152.3" transform="rotate(-90 96 152.3)">2</text>
<text x="221.7" y="196.8">Title</text>
<text x="220.8" y="203">Custom</text>
<text x="221.4" y="201.4">Size</text>
<text x="226.1" y="201.4">Document Number</text>
<text x="273.6" y="201.4">Rev</text>
<text x="275.3" y="203">0.3</text>
<text x="221" y="206.2">Date:</text>
<text x="228.7" y="206.2">Tuesday, July 31, 2007</text>
<text x="253" y="206.2">Sheet</text>
<text x="260.7" y="206.2">9</text>
<text x="265.6" y="206.2">of</text>
<text x="270.3" y="206.2">43</text>
</g>
<g font-size="1.4" fill="#f00">
<text x="70.8" y="34.9">ENABLT</text>
<text x="86.8" y="33.3">BKLT_CTRL</text>
<text x="154" y="34.9">PEGCOMP</text>
<text x="70.1" y="39.7">LCD_CLK</text>
<text x="70.1" y="41.3">LCD_DATA</text>
<text x="70.8" y="42.9">ENAVDD</text>
<text x="86.8" y="52.5">LVDSAC-</text>
<text x="86.8" y="54.1">LVDSAC+</text>
<text x="86.8" y="60.5">LVDSA0-</text>
<text x="86.8" y="63.7">LVDSA2-</text>
<text x="86.8" y="62.1">LVDSA1-</text>
<text x="86.8" y="68.5">LVDSA0+</text>
<text x="86.8" y="71.7">LVDSA2+</text>
<text x="86.8" y="70.1">LVDSA1+</text>
<text x="85.2" y="122.9">CRT_B</text>
<text x="85.2" y="129.3">CRT_R</text>
<text x="85.2" y="126.1">CRT_G</text>
<text x="85.2" y="137.3">3VDDCDA</text>
<text x="85.2" y="135.7">3VDDCCL</text>
<text x="85.2" y="138.9">CRT_HSYNC</text>
<text x="85.3" y="142.1">CRT_VSYNC</text>
</g>
<g font-size="1.4" fill="#000080">
<text x="78.9" y="34.2">T49</text>
<text x="104.1" y="30.2">U3C</text>
<text x="164.9" y="31.7">R53</text>
<text x="164.9" y="33.4">24.9_0402_1%</text>
<text x="73.7" y="38.2">R55</text>
<text x="73.7" y="36.6">R54</text>
<text x="88" y="38.2">10K_0402_5%</text>
<text x="88" y="36.6">10K_0402_5%</text>
<text x="67.3" y="47.8">R56</text>
<text x="73.7" y="47.8">2.4K_0402_1%</text>
<text x="73.7" y="95.8">R247</text>
<text x="89.7" y="95.8">150_0402_5%</text>
<text x="73.7" y="99">R358</text>
<text x="73.7" y="97.4">R355</text>
<text x="89.7" y="99">150_0402_5%</text>
<text x="89.7" y="97.4">150_0402_5%</text>
<text x="70.4" y="110.2">R57</text>
<text x="75.3" y="108.6">2.2K_0402_5%</text>
<text x="88.6" y="145.6" transform="rotate(90 88.6 145.6)">1.3K_0402_1%</text>
<text x="97.7" y="148.6">R58</text>
<text x="104.1" y="151.8">CRESTLINE_1p0</text>
</g>
<g font-size="1.4" fill="#004080">
<text x="104.9" y="35.9">L_BKLT_EN</text>
<text x="104.9" y="34.3">L_BKLT_CTRL</text>
<text x="136.3" y="35.9">PEG_COMPI</text>
<text x="104.9" y="37.5">L_CTRL_CLK</text>
<text x="104.9" y="39.1">L_CTRL_DATA</text>
<text x="104.9" y="40.7">L_DDC_CLK</text>
<text x="135.5" y="37.5">PEG_COMPO</text>
<text x="104.9" y="42.3">L_DDC_DATA</text>
<text x="104.9" y="43.9">L_VDD_EN</text>
<text x="104.9" y="47.1">LVDS_IBG</text>
<text x="136.6" y="42.3">PEG_RX#_0</text>
<text x="136.6" y="43.9">PEG_RX#_1</text>
<text x="136.6" y="45.5">PEG_RX#_2</text>
<text x="136.6" y="47.1">PEG_RX#_3</text>
<text x="104.9" y="48.7">LVDS_VBG</text>
<text x="104.9" y="50.3">LVDS_VREFH</text>
<text x="104.9" y="51.9">LVDS_VREFL</text>
<text x="104.9" y="53.5">LVDSA_CLK#</text>
<text x="136.6" y="48.7">PEG_RX#_4</text>
<text x="136.6" y="50.3">PEG_RX#_5</text>
<text x="136.6" y="51.9">PEG_RX#_6</text>
<text x="136.6" y="53.5">PEG_RX#_7</text>
<text x="104.9" y="55.1">LVDSA_CLK</text>
<text x="104.9" y="56.7">LVDSB_CLK#</text>
<text x="104.9" y="58.3">LVDSB_CLK</text>
<text x="135.8" y="58.3">PEG_RX#_10</text>
<text x="135.8" y="59.9">PEG_RX#_11</text>
<text x="136.6" y="55.1">PEG_RX#_8</text>
<text x="136.6" y="56.7">PEG_RX#_9</text>
<text x="104.9" y="61.5">LVDSA_DATA#_0</text>
<text x="104.9" y="63.1">LVDSA_DATA#_1</text>
<text x="104.9" y="64.7">LVDSA_DATA#_2</text>
<text x="135.8" y="61.5">PEG_RX#_12</text>
<text x="135.8" y="63.1">PEG_RX#_13</text>
<text x="135.8" y="64.7">PEG_RX#_14</text>
<text x="104.9" y="71.1">LVDSA_DATA_1</text>
<text x="104.9" y="69.5">LVDSA_DATA_0</text>
<text x="135.8" y="66.3">PEG_RX#_15</text>
<text x="137.4" y="69.5">PEG_RX_0</text>
<text x="137.4" y="71.1">PEG_RX_1</text>
<text x="104.9" y="72.7">LVDSA_DATA_2</text>
<text x="104.9" y="77.5">LVDSB_DATA#_0</text>
<text x="137.4" y="72.7">PEG_RX_2</text>
<text x="137.4" y="74.3">PEG_RX_3</text>
<text x="137.4" y="75.9">PEG_RX_4</text>
<text x="137.4" y="77.5">PEG_RX_5</text>
<text x="104.9" y="79.1">LVDSB_DATA#_1</text>
<text x="104.9" y="80.7">LVDSB_DATA#_2</text>
<text x="137.4" y="79.1">PEG_RX_6</text>
<text x="137.4" y="80.7">PEG_RX_7</text>
<text x="137.4" y="82.3">PEG_RX_8</text>
<text x="137.4" y="83.9">PEG_RX_9</text>
<text x="104.9" y="87.1">LVDSB_DATA_1</text>
<text x="104.9" y="88.7">LVDSB_DATA_2</text>
<text x="104.9" y="85.5">LVDSB_DATA_0</text>
<text x="136.6" y="85.5">PEG_RX_10</text>
<text x="136.6" y="87.1">PEG_RX_11</text>
<text x="136.6" y="88.7">PEG_RX_12</text>
<text x="136.6" y="90.3">PEG_RX_13</text>
<text x="136.6" y="91.9">PEG_RX_14</text>
<text x="136.6" y="93.5">PEG_RX_15</text>
<text x="104.9" y="96.7">TVA_DAC</text>
<text x="104.9" y="98.3">TVB_DAC</text>
<text x="104.9" y="99.9">TVC_DAC</text>
<text x="136.7" y="96.7">PEG_TX#_0</text>
<text x="136.7" y="101.5">PEG_TX#_3</text>
<text x="136.7" y="98.3">PEG_TX#_1</text>
<text x="136.7" y="99.9">PEG_TX#_2</text>
<text x="104.9" y="103.1">TVA_RTN</text>
<text x="104.9" y="104.7">TVB_RTN</text>
<text x="104.9" y="106.3">TVC_RTN</text>
<text x="136.7" y="103.1">PEG_TX#_4</text>
<text x="136.7" y="104.7">PEG_TX#_5</text>
<text x="136.7" y="106.3">PEG_TX#_6</text>
<text x="136.7" y="107.9">PEG_TX#_7</text>
<text x="104.9" y="109.5">TV_DCONSEL_0</text>
<text x="104.9" y="111.1">TV_DCONSEL_1</text>
<text x="135.9" y="112.7">PEG_TX#_10</text>
<text x="136.7" y="109.5">PEG_TX#_8</text>
<text x="136.7" y="111.1">PEG_TX#_9</text>
<text x="135.9" y="114.3">PEG_TX#_11</text>
<text x="135.9" y="115.9">PEG_TX#_12</text>
<text x="135.9" y="117.5">PEG_TX#_13</text>
<text x="135.9" y="119.1">PEG_TX#_14</text>
<text x="104.9" y="123.9">CRT_BLUE</text>
<text x="104.9" y="125.5">CRT_BLUE#</text>
<text x="135.9" y="120.7">PEG_TX#_15</text>
<text x="137.5" y="123.9">PEG_TX_0</text>
<text x="137.5" y="125.5">PEG_TX_1</text>
<text x="104.9" y="127.1">CRT_GREEN</text>
<text x="104.9" y="128.7">CRT_GREEN#</text>
<text x="104.9" y="130.3">CRT_RED</text>
<text x="104.9" y="131.9">CRT_RED#</text>
<text x="137.5" y="127.1">PEG_TX_2</text>
<text x="137.5" y="128.7">PEG_TX_3</text>
<text x="137.5" y="130.3">PEG_TX_4</text>
<text x="137.5" y="131.9">PEG_TX_5</text>
<text x="104.9" y="136.7">CRT_DDC_CLK</text>
<text x="137.5" y="133.5">PEG_TX_6</text>
<text x="137.5" y="135.1">PEG_TX_7</text>
<text x="137.5" y="136.7">PEG_TX_8</text>
<text x="104.9" y="138.3">CRT_DDC_DATA</text>
<text x="104.9" y="139.9">CRT_HSYNC</text>
<text x="104.9" y="141.5">CRT_TVO_IREF</text>
<text x="104.9" y="143.1">CRT_VSYNC</text>
<text x="136.7" y="139.9">PEG_TX_10</text>
<text x="136.7" y="141.5">PEG_TX_11</text>
<text x="136.7" y="143.1">PEG_TX_12</text>
<text x="137.5" y="138.3">PEG_TX_9</text>
<text x="136.7" y="144.7">PEG_TX_13</text>
<text x="136.7" y="146.3">PEG_TX_14</text>
<text x="136.7" y="147.9">PEG_TX_15</text>
</g>
<g font-size="1.3">
<text x="125.7" y="200.6">THIS SHEET OF ENGINEERING DRAWING IS THE PROPRIETARY PROPERTY OF COMPAL ELECTRONICS, INC. AND CONTAINS CONFIDENTIAL</text>
<text x="125.7" y="202.1">AND TRADE SECRET INFORMATION. THIS SHEET MAY NOT BETRANSFERED FROM THE CUSTODY OF THE COMPETENT DIVISION OF R&amp;D</text>
<text x="125.7" y="203.6">DEPARTMENT EXCEPT AS AUTHORIZED BY COMPAL ELECTRONICS, INC. NEITHER THIS SHEET NOR THE INFORMATION IT CONTAINS</text>
<text x="125.7" y="205.1">MAY BE USED BY OR DISCLOSED TO ANY THIRD PARTY WITHOUT PRIOR WRITTEN CONSENT OF COMPAL ELECTRONICS, INC.</text>
</g>
<g font-size="1.1">
<text x="29.3" y="1.1">5</text>
<text x="84.6" y="1.1">4</text>
<text x="140" y="1.1">3</text>
<text x="195.4" y="1.1">2</text>
<text x="250.7" y="1.1">1</text>
<text x=".5" y="28.2">D</text>
<text x="278.9" y="28.2">D</text>
<text x=".5" y="79.3">C</text>
<text x="278.9" y="79.3">C</text>
<text x=".5" y="130.6">B</text>
<text x="278.9" y="130.6">B</text>
<text x=".5" y="181.7">A</text>
<text x="278.9" y="181.7">A</text>
<text x="29.3" y="207.6">5</text>
<text x="84.6" y="207.6">4</text>
<text x="140" y="207.6">3</text>
<text x="195.4" y="207.6">2</text>
<text x="250.7" y="207.6">1</text>
</g>
</svg>
